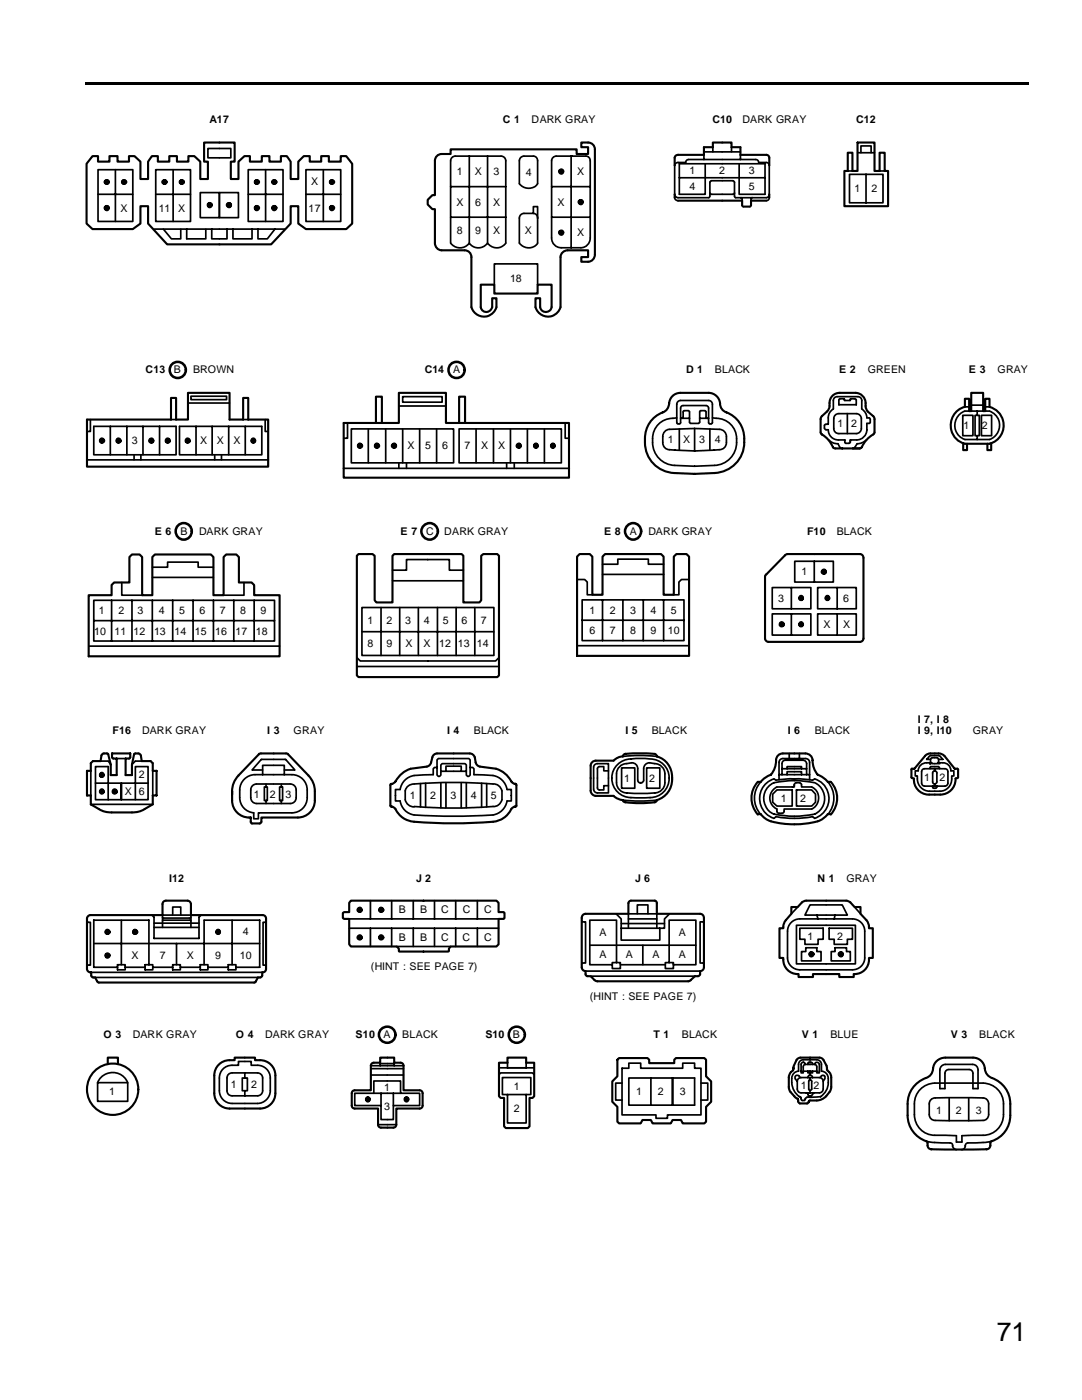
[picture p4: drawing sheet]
<svg xmlns="http://www.w3.org/2000/svg" width="216mm" height="279mm" viewBox="0 0 216 279" stroke-linecap="round" stroke-linejoin="round" font-family="sans-serif">
<path d="M17 16.5h188.3v.5h-188.3z" fill-rule="evenodd" fill="#000"/>
<g fill="none" stroke="#000" stroke-width=".34">
<path d="M19.6 33.9h6.9v10.3h-6.9zM19.6 38.8h6.9M21.2 36v.7M21.4 36v.7M23 33.9v10.3M24.6 36v.7M24.9 36v.7M31.1 33.9h6.9v10.3h-6.9zM31.1 38.8h6.9M32.7 36v.7M32.9 36v.7M34.5 33.9v10.3"/>
<path d="M36.2 36v.7M36.4 36v.7M40 38.4h3.8v5h-3.8zM41.5 29.6h4.6v1.9h-4.6zM43.8 38.4h3.8v5h-3.8zM49.5 33.9h7v10.3h-7zM49.5 38.8h7M51.1 36v.7M51.4 36v.7M53 33.9v10.3M54.6 36v.7M54.9 36v.7"/>
<path d="M61 33.9h7v10.3h-7zM61 38.8h7M64.5 33.9v10.3M66.1 36v.7M66.4 36v.7M89.9 37.3h11M90.2 31.4l.6-.2h9.2a.94 .94 0 0 1 .9 .9v16.4a2.21 2.21 0 0 1-3.6 0 2.23 2.23 0 0 1-3.7 0 2.29 2.29 0 0 1-3.7 0v-16.4zM93.6 31.2v17.3M97.3 31.2v17.3M103.9 31.4l.7-.2h1.8a.87 .87 0 0 1 .9 .9v4.6a2.22 2.22 0 0 1-3.7 0v-4.6zM110.1 37.3h7.7M110.3 31.4l.7-.2h5.9a.87 .87 0 0 1 .9 .9v15.4a1.9 1.9 0 0 1-1.9 1.9h-3.9a1.92 1.92 0 0 1-1.9-1.9v-15.4z"/>
<path d="M111.8 34v.5M112.1 34v.5M114 31.2v18.2M115.7 40v.6M134.6 39.5a.65 .65 0 0 0 .7 .5M134.8 32.6l.5-.2h1.5a.58 .58 0 0 1 .6-.6h13.4a.58 .58 0 0 1 .6 .6h1.5a.58 .58 0 0 1 .6 .6v5.8a.65 .65 0 0 1-.6 .7l-6.2-.1-.1-.3v-2.7l-.4-.3h-4.4l-.2 .3v2.7l-.2 .4h-6.1a.73 .73 0 0 1-.7-.7v-5.8zM135.6 35.5h17.1M140.5 30.9v.9M140.5 30.3h7.2M140.7 32.7v6.1h-5.1v-6.1h17.1v6.1h-5.2v-6.1M141.6 38.5l.4 .3h4.2l.4-.3M142.2 29.4v.9"/>
<path d="M146 29.4v.9M147.7 30.9v.9M147.8 39.5l.3 .1v.4M150.1 39.5l-.2 .1v.4M153.5 39.5a.58 .58 0 0 1-.6 .5M169.2 34.1h.9M171.1 30.5h3.4M171.8 30.5v-1.4h2v1.4M172.8 34.8h-3.3v5.7h3.3M172.8 34.8h3.4v5.7h-3.4M172.8 34.8v5.7M175.5 34.1h1"/>
<path d="M21.2 41.1v.7M21.4 41.1v.7M30.7 45.7h26.1M32.6 45.7l1.6 2h1.9v-2M37.3 45.7v2h3.8v-2M41.7 40.6v.6M42 40.6v.6M42.2 45.7v2h3.1v-2M45.6 40.6v.6M45.8 40.6v.6M46.5 45.7v2h3.8v-2M51.1 41.1v.7"/>
<path d="M51.4 41.1v.7M51.5 45.7v2h1.8l1.6-2M54.6 41.1v.7M54.9 41.1v.7M66.1 41.1v.7M66.4 41.1v.7M89.9 43.3h11M98.6 56.8v-4.1h8.7v4.1M106.4 42.6h-1.8a.94 .94 0 0 0-1 .9v5a2.2 2.2 0 0 0 3.7 0v-5M106.4 42.6a.87 .87 0 0 1 .9 .9M106.4 42.6v-1.4h.9v2.3M110.1 43.3h7.7"/>
<path d="M111.8 46.1v.6M112.1 46.1v.6M116 40v.6M148.1 41l.2 .2M149.9 41l-.3 .2M38.1 79.1h7.1v.7h-7.1zM80.3 79.2h7.9v1.1h-7.9zM167.5 79.6h1v.3h1.1l.1-.3h1l.2 .2v1h-3.5zM17.4 91.8h36.1M18 83.7v2.4h-.6M18.7 85.1h16.4v5.7h-16.4zM20.2 87.6v.6"/>
<path d="M20.5 87.6v.6M22 85.1v5.7M23.5 87.6v.6M23.8 87.6v.6M25.3 85.1v5.7M26.8 90.8v1M28.1 90.8v1M28.5 85.1v5.7M30.1 87.6v.6M30.3 87.6v.6M31.8 85.1v5.7M33.4 87.6v.6"/>
<path d="M33.6 87.6v.6M34.1 83.7h1M35.8 85.1h16.4v5.7h-16.4zM37.3 87.6v.6M37.5 80.4h8.3M37.6 87.6v.6M39.1 85.1v5.7M42.3 85.1v5.7M42.8 90.8v1M44.2 90.8v1M45.6 85.1v5.7M48.5 83.7h1"/>
<path d="M48.9 85.1v5.7M50.5 87.6v.6M50.6 87.6v.6M52.9 83.7v2.4h.6M68.6 93.5h44.9M69.3 84.4v3.1h-.7M70.1 85.6h20.4v6.8h-20.4zM71.7 88.6v.7M72 88.6v.7M73.5 85.6v6.8M75.1 88.6v.7M75.4 88.6v.7"/>
<path d="M77 85.6v6.8M78.5 88.6v.7M78.7 88.6v.7M79.6 81h9.4M79.6 92.4v1.1M80.3 85.6v6.8M81.1 92.4v1.1M83.7 85.6v6.8M87.1 85.6v6.8M91.6 85.6h20.4v6.8h-20.4zM95 85.6v6.8M98.5 85.6v6.8"/>
<path d="M101.1 92.4v1.1M101.9 85.6v6.8M102.6 92.4v1.1M103.5 88.6v.7M103.6 88.6v.7M105.2 85.6v6.8M106.8 88.6v.7M107 88.6v.7M108.6 85.6v6.8M110.2 88.6v.7M110.4 88.6v.7M112.8 84.4v3.1h.7"/>
<path d="M135 83.4a4.5 4.5 0 0 0-4.5 2.5 5 5 0 0 0 3.3 6.9 42.8 42.8 0 0 0 9.6 0 4.9 4.9 0 0 0 3.5-3.8 4.9 4.9 0 0 0-1.7-4.8 5.5 5.5 0 0 0-3-.8M135.3 80.1l.5-.2h5.6a.76 .76 0 0 1 .8 .8v3.6a.44 .44 0 0 1-.8 .2v-3.1l-.3-.4-4.8-.1-.3 .1-.2 .4v3.1l-.6 .1-.2-.3v-3.6zM135.6 85.6v4.2M135.8 83.5h1.8M136.1 83.5l.2-.3v-1.1l.3-.1h.7l.3 .2v2l.2 .3 1.7-.1 .2-2.4h1.1l.1 1.2 .2 .3M138.6 85.5l-5 .2a1.4 1.4 0 0 0-1.4 1.4 2.06 2.06 0 0 0 1 2.6l5.4 .3M138.6 85.5l4.9 .2a1.43 1.43 0 0 1 1.4 1.4 2.23 2.23 0 0 1-.5 2.4l-.9 .2-4.9 .3M138.6 85.5v4.5M139.6 83.5h1.8M141.6 85.6v4.2M165.4 87.8l1 .6 .8 .2 .5 .8 .4 .1M166.8 82.7l.6-.2h3.5a1.03 1.03 0 0 1 1 1.1v1.9a1.03 1.03 0 0 1-1 1h-3.5a.98 .98 0 0 1-1-1v-1.9v-.4z"/>
<path d="M169.1 82.5v4M172.9 87.8l-1.1 .6-.8 .2-.5 .8-.3 .1M173 85.8a2.06 2.06 0 0 1-2.1 2h-1.2l-.1 .6-.3 .1-.6-.1-.1-.6a2.75 2.75 0 0 1-3.1-1l-.2-1-.6-.1-.2-.3 .1-.6 .7-.1a3 3 0 0 1 .6-2.8l.4-.3v-1.7a.76 .76 0 0 1 .7-.7h4.2a.76 .76 0 0 1 .8 .7v1.7a2.22 2.22 0 0 1 1 1.8h.5l.2 .3-.1 .7-.6 .1v1.4M192.1 82.9h2v4.1h-2zM192.5 81.2h.9M193.4 82a2.75 2.75 0 0 0-2.9 3.2 2.93 2.93 0 0 0 2 2.5h4.9a3 3 0 0 0 2.1-2.8 3 3 0 0 0-2.1-2.9h-.8M193.8 82h2.4M193.8 80.9h2.4M194.6 82.9h.8v4.1h-.8zM195 82v.9M195 87v.7M195.8 82.9h2.1v4.1h-2.1z"/>
<path d="M196.6 81.2h.8M18.7 119.8h36.1v8.1h-36.1zM22.3 119.8v8.1M24.3 116.2v2.6h4.1M26.3 119.8v8.1M30.4 113.2h3v-1h6.1v1h3.1M30.4 119.8v8.1M30.4 115.2h12.2M34.5 119.8v8.1M38.5 119.8v8.1M42.6 119.8v8.1M46.7 119.8v8.1"/>
<path d="M48.7 116.2v2.6h-4.1M50.7 119.8v8.1M78.3 113.8h2.8v-2.1h8.6v2.1h2.8M78.3 115.9h14.2M115.1 115.7h1.6l.5 .5v2.5h1M116.2 119.7h20.3v8.1h-20.3zM120.2 112.6h3.1v-1h6.1v1h3M120.2 114.6h12.2M120.2 119.7v8.1M124.3 119.7v8.1M128.4 119.7v8.1M132.4 119.7v8.1"/>
<path d="M137.5 115.7h-1.5l-.5 .5v2.5h-1M154.1 117.3h7.7v4.2h-7.7zM157.9 117.3v4.2M158.6 112h7.7v4.2h-7.7zM159.8 119v.7M159.9 119v.7M162.5 112v4.2M163.2 117.3h7.7v4.2h-7.7zM164.3 113.8v.7M164.5 113.8v.6M165 119v.7M165.2 119v.7"/>
<path d="M167 117.3v4.2M17.7 128.9h38.1M18.7 123.9h36.1M71.2 131.2l.7 .7h27l.7-.7M71.2 133h28.4M72.2 121.2h26.4v9.6h-26.4zM72.2 126.1h26.4M76 121.2v9.6M79.8 121.2v9.6M83.5 121.2v9.6M87.3 121.2v9.6M91 121.2v9.6"/>
<path d="M94.7 121.2v9.6M115.1 128.9h22.4M116.2 123.8h20.3M154.1 122.5h7.7v4.2h-7.7zM155.9 124.3v.7M156.1 124.3v.7M157.9 122.5v4.2M159.8 124.3v.7M159.9 124.3v.7M163.2 122.5h7.7v4.2h-7.7zM167 122.5v4.2M18.1 153.8v5"/>
<path d="M19 153h2.6v6.6h-2.6zM19 156.3h5.2M20.1 151.9h1.5l.5 .7M20.2 154.3v.7M20.2 157.6v.6M20.4 154.3v.7M20.4 157.6v.6M21.6 159.6h2.6M22.8 157.6v.6M23 157.6v.6M23.3 151.4h1.8M24.2 156.3h2.8v-3.3h2.5v6.6h-5.3"/>
<path d="M24.2 156.3v3.3M28.3 151.9h-1.3l-.7 .7M29.5 156.3h-2.5v3.3M30.5 153.8v5M48.5 155.7a3.1 3.1 0 0 1 2.4-1.1h7.4a3 3 0 0 1 3 3 4.1 4.1 0 0 1-1.1 4l-1.2 .5-.7 .1h-6.7v1.2h-1v-1.2a3.1 3.1 0 0 1-2.8-3 4.2 4.2 0 0 1 .7-3.5zM50.5 156.7l.7-.2h6.7a1.16 1.16 0 0 1 1.2 1.1v1.6a1.16 1.16 0 0 1-1.2 1.2h-6.7a1.16 1.16 0 0 1-1.2-1.2l.1-1.9zM52.4 153.7h-2.1l1.8-2.1h4.9l1.8 2.1h-2.1M52.4 154.6v-1.9h4.3v1.9M52.7 157.1h.6v2.7h-.6zM53.1 156.5v.6M53.1 159.8v.6M55.8 157.1h.6v2.7h-.6z"/>
<path d="M56.1 156.5v.6M56.1 159.8v.6M78.9 157.6h.9a3.5 3.5 0 0 1 4.1-2.9l2.5-.1v-1.2l.3-.2h.5v-1.6l.3-.2h6.1l.2 .2v1.6h.5l.3 .2v1.2l2.5 .1a3.6 3.6 0 0 1 4.1 2.9h.8v2.3h-.8a3.6 3.6 0 0 1-4.2 2.8l-5.2 .2a75.5 75.5 0 0 1-9.8-.4 3.3 3.3 0 0 1-2.2-2.6h-.9zM83.9 156.4v4.6M84.9 156.3v4.8M87.2 153.2v1.5l.3 .2h.2l.3-.2v-2l.2-.3h4.6l.2 .3v2l.3 .2h.3l.2-.2v-1.5M88 156.2v5M88 153.9h5M89 153.9v-1h3v1M89 156.2v5M92 156.2v5M93 156.2v5"/>
<path d="M96.1 156.3v4.8M97.1 156.4v4.6M118.7 152.6l.5-.2h2.2v5.8h-2.2a.76 .76 0 0 1-.8-.7v-4.4zM121.4 153.8h-.9v-.8h-.9l-.3 .2v4.2l.3 .2h.9v-.8h.9M123.2 152.6a5.3 5.3 0 0 1 4-1.2h1.9a4 4 0 0 1 4.4 3.8 3.9 3.9 0 0 1-4.4 4h-2.5a3.9 3.9 0 0 1-4.1-2.1 3.9 3.9 0 0 1 .7-4.5zM123.6 153a3.4 3.4 0 0 1 2.9-.7 1.15 1.15 0 0 1 .8 1.1v2.5a.61 .61 0 0 0 .7 .3 .61 .61 0 0 0 .4-.5v-2.3a1.16 1.16 0 0 1 1.2-1.2 3.1 3.1 0 0 1 2.8 1.2 4.4 4.4 0 0 1-.3 4.2 5.4 5.4 0 0 1-3.6 .8l-2.7-.1a2.29 2.29 0 0 1-2.8-2.1 3.4 3.4 0 0 1 .6-3.2zM124 153.2h2.7v4.1h-2.7zM124.3 151a30.2 30.2 0 0 1 6.8 0M124.3 159.7a30.2 30.2 0 0 0 6.8 0M129 153.2h2.7v4.1h-2.7zM151.8 156a4.8 4.8 0 0 0 0 6.6M152.6 156.6l1.1-.9 .7-.3 .5 .3 2.4-.3h1.8l3 .3 .5-.3a4.1 4.1 0 0 1 2.8 4 4.1 4.1 0 0 1-2.8 3.9l-.5-.3a19.7 19.7 0 0 1-7.2 0l-.5 .3a4.2 4.2 0 0 1-1.8-6.7z"/>
<path d="M153.3 157a3.5 3.5 0 0 1 2.9-1.1 19.2 19.2 0 0 1 6.4 .3 3.4 3.4 0 0 1 1.8 4 3.4 3.4 0 0 1-3.6 2.5 16.4 16.4 0 0 1-6.8-.4 3.5 3.5 0 0 1-.7-5.3zM154.2 157.7l.8-.6h3.5v-.7a1.01 1.01 0 0 1 1.4 0v.7h2.1a2.44 2.44 0 0 1 1.4 2.2 2.44 2.44 0 0 1-1.4 2.2h-5.5l-.1 .6a1.03 1.03 0 0 1-1.3 0l-.1-.6a2.4 2.4 0 0 1-.8-3.8zM154.2 158.5l.8-.9h3.1v3.3h-3.1l-.8-.8zM155.4 155.6v-3.5a.76 .76 0 0 1 .8-.7h4.5a.78 .78 0 0 1 .8 .7v3.5M155.4 154.6h6.1M156 154.6v-2.2a.65 .65 0 0 1 .6-.7h3.7a.73 .73 0 0 1 .7 .7v2.2M156 153.4h5M157.1 154.6v-.6h2.8v.6M157.1 153.4v-.4h2.8v.4M157.5 150.4v1M158.5 156.6v.1M158.9 157.6h3.1l.7 .9v1.6l-.7 .8h-3.1z"/>
<path d="M159.5 150.4v1M165.2 156a5 5 0 0 1 0 6.6M184.1 153.6l.4-.2h4.1a.58 .58 0 0 1 .5 .6v2.3a.64 .64 0 0 1-.5 .6h-4.1a.64 .64 0 0 1-.6-.6v-2.3zM185.6 153.4l.2-.4h1.4l.2 .1 .1 .3M185.7 151.6v.8a1.7 1.7 0 0 0-2.5 1.4h-.6v1.1h.4a2.55 2.55 0 0 0 2.5 3 4.2 4.2 0 0 0 3.5-.5 2.71 2.71 0 0 0 .9-2.5h.4v-1.1h-.6a1.69 1.69 0 0 0-2.2-1.6v.2h-.2v-.8M185.7 151.6v-.2a1.46 1.46 0 0 1 1.4-.1l.2 .3M185.7 151.6h-.8l.5-.6 .4-.2h1.6l.7 .8h-.8M185.7 152.2h.2v.2h1.2v-.2h.2M186.1 156.9l.2 .4 .5-.1 .1-.3M186.5 153.8l-.2 .1-.2 .4v1.7l.1 .3 .3 .2M186.5 153.8l.4 .2v.3v1.7v.3l-.4 .2M186.5 153.4v.4"/>
<path d="M186.5 156.5v.4M18.1 160.5h12.4M73.9 179.7v3.7M78.1 179.7v3.7M82.5 179.7v3.7M82.6 161l7.9 .3 7.9-.3a1.69 1.69 0 0 0 1.8-1.4v-1.8a1.75 1.75 0 0 0-1.8-1.3l-6.6-.3-6.5 .1a10.4 10.4 0 0 0-3.6 .4l-.7 .7-.1 .4v1.8a1.81 1.81 0 0 0 1.7 1.4M86.7 179.7v3.7M90.9 179.7v3.7M95.2 179.7v3.7M17.4 183.9l.2 .2h.4v8.5h-.4l-.2 .2M18.2 194.1h34.1M18.7 188.3h33.1"/>
<path d="M19 195.1h32.5M21.3 185.7v.7M21.3 190.3v.7M21.6 185.7v.6M21.6 190.3v.7M23.5 192.5h1.5v1h-1.5zM24.2 183.6v8.9M25 193h4M26.8 185.7v.7M27.1 185.7v.6M29 192.5h1.5v1h-1.5zM29.7 192.5v-8.9h-11v9.4h4.8"/>
<path d="M30.3 182.6l.4 .4v4.3h9v-4.3l.4-.4M30.5 193h4M30.7 184.2h9M30.7 185.1h9M32.4 183l.2 .2h5.2l.3-.2M32.4 183.8l.2-.2h5.2l.3 .2M32.4 185.1v-2.5h5.7v2.5M34.5 192.5h1.5v1h-1.5zM34.5 182.6v-1.6h1.6v1.6M35.2 188.3v4.2M36 193h4M40 192.5h1.5v1h-1.5z"/>
<path d="M40.7 192.5v-8.9h11.1v9.4h-4.7M41.5 193h4.1M43.4 185.7v.7M43.6 185.7v.6M45.6 192.5h1.5v1h-1.5zM46.3 183.6v8.9M53.1 183.9l-.2 .2h-.4v8.5h.4l.2 .2M69.7 183.4h29.8M69.7 185.3h29.8M71.7 181.3v.6M71.7 186.8v.6M71.9 181.3v.6"/>
<path d="M71.9 186.8v.6M73.9 185.3v3.6M75.9 181.3v.6M75.9 186.8v.6M76.2 181.3v.6M76.2 186.8v.6M78.1 185.3v3.6M79.2 188.9h10.7M82.5 185.3v3.6M86.7 185.3v3.6M90.9 185.3v3.6M95.2 185.3v3.6"/>
<path d="M116.1 183.7l.1 .3h.6v8.2h-.6l-.1 .2M116.8 193.8h22.9M117.7 188.6h21.2M117.9 194.8h20.8M122.2 192.1h1.6v1.2h-1.6zM122.9 182.4l1.1 1v4.2h7.7v-2.3h.9v-1.9l1-1M123 192.1v-8.5h-5.3v8.9h4.5M123.8 192.5h9M124 185.3h7.7M124 184.3h8.6M125.4 183.4h5.7M125.4 185.3v-2.9h5.7v2.9"/>
<path d="M127.2 182.4v-1.8h2.1v1.8M128.3 188.6v3.9M132.8 192.1h1.6v1.2h-1.6zM133.5 192.1v-8.5h5.4v8.9h-4.5M140.5 183.7l-.2 .3h-.6v8.2h.6l.2 .2M158.1 183.9l.9-.4 .6-.1h10.5a2.46 2.46 0 0 1 2.5 2.4v5.4a2.43 2.43 0 0 1-2.5 2.3h-10.5a2.45 2.45 0 0 1-2.5-2.3v-5.4a2.45 2.45 0 0 1 1-1.9zM158.9 184.7h11.8v7.7h-11.8zM159.2 181l-1.3 1.4M159.6 185.3h4.7v2.2h-1.1v1h-2.6v-1h-1zM159.9 189.9h.9v-.8h2.2v.8h.8v1.9h-3.9zM161.6 180.6h6.5l1 2h-8.5zM161.8 190.1v.7"/>
<path d="M162 190.1v.7M163 182.6l.2 .8M165.4 185.3h4.7v2.2h-1v1h-2.6v-1h-1.1zM165.9 189.9h.7v-.8h2.3v.8h.8v1.9h-3.8zM166.6 182.6l-.1 .8M167.6 190.1v.7M167.9 190.1v.7M170.5 181l1.2 1.4M19.5 216.1h6v3.7h-6zM19.5 216.1a3.2 3.2 0 0 1 3-2 3.2 3.2 0 0 1 3 2M44.7 213.1a3.7 3.7 0 0 1 2.9-.5v-.8h2.5v.8a3.4 3.4 0 0 1 3.3 .9l.3 .5a8.5 8.5 0 0 1 .2 4.2 2.62 2.62 0 0 1-2.5 2h-5.1a2.55 2.55 0 0 1-2.5-2.5v-2.6a2.52 2.52 0 0 1 .9-2zM45.5 214.5l.5-.3 .3-.1h5.1a1.03 1.03 0 0 1 1 1v2.6a1.03 1.03 0 0 1-1 1h-5.1a.98 .98 0 0 1-1-1v-2.6z"/>
<path d="M48.9 215.1h-.6v2.6h.6M48.9 215.1h.5v2.6h-.5M48.9 214.1v1M48.9 217.7v1M70.8 218.2h3.8v-2.5h5.3v2.5h3.8v2.4h-5.2v2.8h-2.5v-2.8h-5.2zM73.3 219v.7M73.5 219v.7M74 212.7h6.5M74 213.3h6.5M74 214.5h6.5M74.6 218.2h5.3M75.9 212.1v.6"/>
<path d="M75.9 212.3h2.8M76 218.2v2.4M78.5 218.2v2.4M78.7 212.1v.6M81 219v.7M81.2 219v.7M99.6 214.5l.3-.4h6.4l.3 .4M99.6 213.1h7M100.2 215.1h5.7v3.3h-5.7zM101.3 218.4v5.7h3.7v-5.7M101.3 212.1v1M105 212.1v1"/>
<path d="M124.1 213.2h1.4v-1h2.3v1h8.4v-1h2.4v1h1.3v9.3h-6.7v.7h-2.3v-.7h-6.8zM124.1 216.2h-1.2v3.3h1.2M129.9 215.1h-4.4v5.5h4.4M129.9 215.1h4.3v5.5h-4.3M129.9 215.1v5.5M134.2 215.1h4.4v5.5h-4.4zM139.9 216.2h1.3v3.3h-1.3M159.1 215.8a.76 .76 0 0 1 .8-.7h3.6a.76 .76 0 0 1 .8 .7M159.7 215.1l-.3-.4a.48 .48 0 0 0-.6 0 .48 .48 0 0 0-.1 .7l.4 .4M160.7 212.4a.42 .42 0 0 0-.4-.4 .42 .42 0 0 0-.4 .4v1.7h.4v-.3M160.7 212.4l-.4 .3v1.1h2.7l-.1-1.1-.3-.3M160.7 212.4h1.9"/>
<path d="M160.9 218.1l.3 .1v.3a.58 .58 0 0 0 .7 .2 .58 .58 0 0 0 .3-.6h.2M161 218.9l1.1 .1a2.69 2.69 0 0 0 3.2-2.9 1.87 1.87 0 0 0-1-2.2l-.4-.1v-1.4a.94 .94 0 0 0-.9-.9h-2.7a.94 .94 0 0 0-1 .9v1.4a1.4 1.4 0 0 0-1.3 1.4 3.9 3.9 0 0 0 1.9 3.9l.1 .5h.4l.3-.5 .3-.1M161.2 212.4l.1-.4h.5a.31 .31 0 0 1 .3 .4M161.2 215.1a.44 .44 0 0 1 .2-.5 .44 .44 0 0 1 .5 0l.2 .5M161.2 213.8v.3h.9v-.3M161.5 215.5a.33 .33 0 0 1 .5 .3v1.5l-.2 .3h-.3l-.1-.3zM161.6 215.1v.4M161.6 217.6v.5M162.6 212.4a.47 .47 0 0 1 .4-.4 .47 .47 0 0 1 .5 .4v1.7h-.5v-.3M163.7 215.1l.2-.4a.45 .45 0 0 1 .6 .1 .45 .45 0 0 1 0 .6l-.2 .4v1.5a.76 .76 0 0 1-.8 .8h-3.6a.76 .76 0 0 1-.8-.8v-1.5M183.6 217.4a4.6 4.6 0 0 1 3.9-1.2h6.7a7 7 0 0 1 4.3 .7 4.1 4.1 0 0 1 1.7 3.4 6.2 6.2 0 0 1-.9 4.8 4.6 4.6 0 0 1-4.4 1.5l-3 .1v1.2h-1.1v-1.2l-3-.1a4.5 4.5 0 0 1-5.1-2.7 8.4 8.4 0 0 1 .4-5.9zM185.6 219.6a1.87 1.87 0 0 1 2-.5h7.6a1.74 1.74 0 0 1 1.9 .5l.2 .7v2.1a1.15 1.15 0 0 1-1.1 1.2h-7.7a4.8 4.8 0 0 1-2.6-.2l-.4-.6-.1-.4v-2.1z"/>
<path d="M188 212.6l.6-.2h5.5a1.07 1.07 0 0 1 1.1 1.1v3.8h-1.1v-3.1a.76 .76 0 0 0-.7-.8h-4.1a.76 .76 0 0 0-.7 .8v3.1h-1.1v-3.8l.1-.3zM189.4 219.1v4.6M193.3 219.1v4.6M75.4 224.5h3.7M184.8 227.8l1.3 .2 3.5 .1a.62 .62 0 0 1 .5 .8l.7 .5M197.9 227.8l-1.3 .2-2.4 .1a1.46 1.46 0 0 0-1.5 .3l-.1 .3a.76 .76 0 0 1-.7 .7"/>
<circle cx="21.3" cy="36.3" r=".44"/>
<circle cx="21.3" cy="36.3" r=".35"/>
<circle cx="24.7" cy="36.3" r=".33"/>
<circle cx="24.8" cy="36.3" r=".46"/>
<circle cx="32.8" cy="36.3" r=".44"/>
<circle cx="32.8" cy="36.3" r=".35"/>
<circle cx="36.3" cy="36.3" r=".36"/>
<circle cx="36.3" cy="36.3" r=".45"/>
<circle cx="51.2" cy="36.3" r=".33"/>
<circle cx="51.3" cy="36.3" r=".46"/>
<circle cx="54.7" cy="36.3" r=".33"/>
<circle cx="54.7" cy="36.3" r=".46"/>
<circle cx="66.2" cy="36.3" r=".33"/>
<circle cx="66.3" cy="36.3" r=".46"/>
<circle cx="112" cy="34.2" r=".45"/>
<circle cx="112" cy="34.2" r=".35"/>
<circle cx="21.3" cy="41.5" r=".45"/>
<circle cx="21.3" cy="41.5" r=".35"/>
<circle cx="41.8" cy="40.9" r=".34"/>
<circle cx="41.9" cy="40.9" r=".48"/>
<circle cx="45.7" cy="40.9" r=".45"/>
<circle cx="45.7" cy="40.9" r=".35"/>
<circle cx="51.2" cy="41.5" r=".33"/>
<circle cx="51.3" cy="41.5" r=".48"/>
<circle cx="54.7" cy="41.5" r=".33"/>
<circle cx="54.7" cy="41.5" r=".48"/>
<circle cx="66.2" cy="41.5" r=".33"/>
<circle cx="66.2" cy="41.5" r=".48"/>
<circle cx="112" cy="46.4" r=".45"/>
<circle cx="112" cy="46.4" r=".35"/>
<circle cx="115.9" cy="40.3" r=".45"/>
<circle cx="115.9" cy="40.3" r=".35"/>
<circle cx="20.3" cy="88" r=".34"/>
<circle cx="20.4" cy="87.9" r=".48"/>
<circle cx="23.6" cy="88" r=".34"/>
<circle cx="23.7" cy="87.9" r=".48"/>
<circle cx="30.2" cy="87.9" r=".45"/>
<circle cx="30.2" cy="88" r=".35"/>
<circle cx="33.4" cy="88" r=".34"/>
<circle cx="33.5" cy="87.9" r=".48"/>
<circle cx="37.4" cy="88" r=".34"/>
<circle cx="37.5" cy="87.9" r=".48"/>
<circle cx="50.5" cy="87.9" r=".45"/>
<circle cx="50.5" cy="88" r=".34"/>
<circle cx="71.8" cy="89" r=".34"/>
<circle cx="71.8" cy="89" r=".48"/>
<circle cx="75.2" cy="89" r=".34"/>
<circle cx="75.2" cy="89" r=".48"/>
<circle cx="78.6" cy="89" r=".45"/>
<circle cx="78.6" cy="89" r=".35"/>
<circle cx="103.5" cy="89" r=".45"/>
<circle cx="103.5" cy="89" r=".34"/>
<circle cx="106.9" cy="89" r=".45"/>
<circle cx="106.9" cy="89" r=".34"/>
<circle cx="110.3" cy="89" r=".45"/>
<circle cx="110.3" cy="89" r=".34"/>
<circle cx="159.8" cy="119.3" r=".45"/>
<circle cx="159.9" cy="119.4" r=".34"/>
<circle cx="164.4" cy="114.1" r=".45"/>
<circle cx="164.4" cy="114.1" r=".35"/>
<circle cx="165.1" cy="119.3" r=".45"/>
<circle cx="165.1" cy="119.4" r=".34"/>
<circle cx="156" cy="124.6" r=".34"/>
<circle cx="156" cy="124.6" r=".48"/>
<circle cx="159.8" cy="124.6" r=".45"/>
<circle cx="159.9" cy="124.6" r=".34"/>
<circle cx="20.3" cy="158" r=".45"/>
<circle cx="20.3" cy="154.7" r=".45"/>
<circle cx="20.3" cy="158" r=".34"/>
<circle cx="20.3" cy="154.7" r=".33"/>
<circle cx="22.9" cy="158" r=".34"/>
<circle cx="22.9" cy="158" r=".48"/>
<circle cx="21.4" cy="190.7" r=".34"/>
<circle cx="21.4" cy="186" r=".34"/>
<circle cx="21.5" cy="186" r=".48"/>
<circle cx="21.5" cy="190.7" r=".48"/>
<circle cx="26.9" cy="186" r=".34"/>
<circle cx="27" cy="186" r=".48"/>
<circle cx="43.5" cy="186" r=".45"/>
<circle cx="43.5" cy="186" r=".34"/>
<circle cx="71.8" cy="187.1" r=".45"/>
<circle cx="71.8" cy="181.6" r=".45"/>
<circle cx="71.8" cy="187.1" r=".34"/>
<circle cx="71.8" cy="181.6" r=".33"/>
<circle cx="76" cy="187.1" r=".34"/>
<circle cx="76" cy="181.6" r=".33"/>
<circle cx="76.1" cy="187.1" r=".48"/>
<circle cx="76.1" cy="181.6" r=".48"/>
<circle cx="161.9" cy="190.4" r=".33"/>
<circle cx="161.9" cy="190.4" r=".48"/>
<circle cx="167.8" cy="190.4" r=".45"/>
<circle cx="167.8" cy="190.4" r=".35"/>
<circle cx="73.4" cy="219.4" r=".45"/>
<circle cx="73.4" cy="219.4" r=".34"/>
<circle cx="81.1" cy="219.4" r=".45"/>
<circle cx="81.1" cy="219.4" r=".34"/>
</g>
<g fill="none" stroke="#000" stroke-width=".42">
<path d="M18.5 31.2h1.1v1.1h2.2v-1.1h1.7v1.1h2.2v-1.1h1.1l1.2 1.1v3.4h1.5v-3.4l.8-1.1h1.2v1.1h2.3v-1.1h1.5v1.1h2.3v-1.1h1.2l1.2 1.1v3.4h1.5v-3.4h-.8v-3.9h6.1v3.9h-.7v3.4h1.5v-3.4l1.2-1.1h1.1v1.1h2.3v-1.1h1.6v1.1h2.2v-1.1h1.2l.8 1.1v3.4h1.5v-3.4l1.1-1.1h1.2v1.1h2.3v-1.1h1.5v1.1h2.4v-1.1h1.1l1.2 1.5v11.9l-1.2 1.1h-8.1l-1.5-1.1v-3.5h-1.5v3.5l-3.9 4.2h-20.7l-3.9-4.2v-3.5h-1.5v3.5l-1.5 1.1h-8l-1.2-1.1v-11.9zM87.3 31l.8-.3h1.8v-.9h25.2v.9h2.2v-1.3h-1.3v-1h1.3a1.34 1.34 0 0 1 1.4 1.4v21a1.42 1.42 0 0 1-1.4 1.4h-1.3v-.9h1.3v-1.3h-4a1.42 1.42 0 0 0-1.5 1.3v10a2.59 2.59 0 0 1-2.5 1.9 2.59 2.59 0 0 1-2.5-1.9v-1.8h1v1.8a1.16 1.16 0 0 0 1.1 1 1.16 1.16 0 0 0 1.2-1v-4.5h-2.8v1.8h-8.7v-1.8h-2.7v4.5a1.16 1.16 0 0 0 1.2 1 1.16 1.16 0 0 0 1.1-1v-1.8h.9v1.8a2.59 2.59 0 0 1-2.5 1.9 2.59 2.59 0 0 1-2.5-1.9v-10a1.34 1.34 0 0 0-1.4-1.3h-4.6a1.4 1.4 0 0 1-1.3-1.5v-6.8h-.5l-1-.9v-.9l1-1h.5v-6.8l.1-.4zM134.6 33v-1.5a.65 .65 0 0 1 .7-.6h5.2v-1.5h1.7v-1h3.8v1h1.7v1.5h5.2a.58 .58 0 0 1 .6 .6v1.5M134.6 38.8v.7M153.5 38.8v.7M171.1 28.4h3.4v5.7h1v-3.6h1v3.6h.7v7h-8.7v-7h.7v-3.6h.9v3.6h1zM135.3 40h12.8v1M148.3 41.2h1.3M152.9 40h-3v1M134.2 79l1-.5 .6-.1h5.6a2.4 2.4 0 0 1 2.3 2.6 1.82 1.82 0 0 0 1.2 1.3 5.7 5.7 0 0 1 3.6 6 6.1 6.1 0 0 1-5.9 6.1l-4 .2-4.1-.2a6.3 6.3 0 0 1-5.8-7.6 5.6 5.6 0 0 1 4-4.7 2.53 2.53 0 0 0 .9-2.2zM166.1 79l.9-.5 .6-.1h3.1a2.32 2.32 0 0 1 2.1 2.9 2.7 2.7 0 0 0 1.4 1.8l.3 .6v2.7a7.6 7.6 0 0 0-2.7 3l-.3 .1h-4.8l-.4-.1a7 7 0 0 0-2.5-3l-.1-2.7 .3-.6a3.2 3.2 0 0 0 1.5-1.8v-.3a2.41 2.41 0 0 1 .6-2zM192.5 79.6h.9v2.4h.4v-3.6h2.4v3.6h.4v-2.4h.8v1.6a3.8 3.8 0 0 1 2.9 3.7 3.8 3.8 0 0 1-2.9 3.7h-4.9a3.8 3.8 0 0 1-2.8-3.7 3.8 3.8 0 0 1 2.8-3.7z"/>
<path d="M17.4 83.7h16.7v-4.3h1v4.3h2.4v-5.3h8.3v5.3h2.7v-4.3h1v4.3h4v9.4h-36.1zM68.6 84.4h11v-6h9.4v6h24.5v10.9h-44.9zM75 84.4v-5.2h1.2v5.2M91.6 84.4v-5.2h1.2v5.2M192.2 88.4v1.4h.8v-1.2M197.8 88.4v1.4h-.8v-1.2M17.7 118.8h4.6v-2l.5-.6h3v-5l.5-.5h1.6l.5 .5v7.6h2v-7.6l.5-.5h11.2l.5 .5v7.6h2v-7.6l.5-.5h2.1l.5 .5v5h2.5l.5 .6v2h5.1v12.2h-38.1zM71.2 110.9l.3-.3h2.8l.5 .3v8.9l.3 .4h3.2v-9.3l.4-.3h13.4l.4 .3v9.3h3.2l.3-.4v-8.9l.4-.3h2.8l.4 .3v23.9l-.4 .3h-27.7l-.3-.3zM115.1 111.1l.6-.5h2l.5 .5v7.6h2v-7.6l.5-.5h11.2l.5 .5v7.6h2.1v-7.6l.5-.5h2l.5 .5v19.8h-22.4zM156.6 110.8l.5-.2h14.5a.75 .75 0 0 1 .7 .7v16.1a.73 .73 0 0 1-.7 .7h-18.3a.73 .73 0 0 1-.6-.7v-12.5zM18.5 151.9h1.6l.2-1.3a1 1 0 0 1 1.3-.1l.5 2.1v2.1h1.2v-3.3l-.9-.1v-.9h3.6l-.1 .9-.8 .1v3.3h1.2v-2.1l.5-2.2a1.12 1.12 0 0 1 1.2 .2l.3 1.3h1.8l.4 .4v1.5h.7v5h-.7v1.7a7.3 7.3 0 0 1-3.6 1.6l-5.7-.1a8.1 8.1 0 0 1-3.1-1.5v-1.7h-.7v-5h.7v-1.5zM51.8 150.4h5.6l4.5 4.8a6.8 6.8 0 0 1 .7 5.9 3.4 3.4 0 0 1-3.2 2.1h-7.2v.8l-.4 .3h-1.6l-.2-1.1a3.4 3.4 0 0 1-3.7-3.4 5.9 5.9 0 0 1 .9-4.6z"/>
<path d="M77.9 156.5h.2a1.62 1.62 0 0 0 1.1-1.1l1.2-1.2 1-.6 .6-.2 3.2-.4a1.09 1.09 0 0 0 .8-.9l.3-1a.99 .99 0 0 1 .9-.7h6.5a1.09 1.09 0 0 1 1 .7l.2 1a1.09 1.09 0 0 0 .9 .9l3.2 .4a5.6 5.6 0 0 1 3.2 2.8l.8 .3v4.4l-.2 .1a1.59 1.59 0 0 0-1.1 1.1 4.9 4.9 0 0 1-4.7 2l-5.2 .2a80.5 80.5 0 0 1-9.9-.4 4.8 4.8 0 0 1-3.2-2.7l-.6-.2-.2-.2zM118.2 152.1l.7-.3h3.5l1.1-.7 .8-.1 .1-.3 .4-.2 2.9-.2 2.9 .2 .4 .2 .1 .3a4.7 4.7 0 0 1 1.2 8.1l-1.2 .6-.3 .4a20.3 20.3 0 0 1-6.2 0l-.3-.4-1.2-.4-.7-.5h-3.5a1.09 1.09 0 0 1-1-1v-5zM182.3 155.4l-.4-.2v-1.7l.6-.1 2.3-2.7 .9-.3 2.2 .1 .6 .4 2 2.5 .6 .1 .1 1.6-.5 .3a3 3 0 0 1-3.1 3.2h-2.2a2.97 2.97 0 0 1-3-3.2M70 179.7h29.1l.4 .5v1.8h1l.2 .2v1l-.2 .2h-1v5.1l-.4 .4h-9.2l-.3 .4v.5l-.2 .1h-9.7l-.1-.6-.4-.4h-9.2l-.3-.4v-5.1h-1l-.3-.2v-1l.3-.2h1v-1.8zM151.2 162.6a4.8 4.8 0 0 1 0-6.6h.6l1.1-.9a2.96 2.96 0 0 0 1.9-2.8 1.5 1.5 0 0 1 1.4-1.9h4.5a1.53 1.53 0 0 1 1.5 1.9l.2 1a2.65 2.65 0 0 0 1.7 1.8l1.1 .9h.6a4.8 4.8 0 0 1 0 6.6M151.2 162.5h.6a5.1 5.1 0 0 0 4 1.8 17.6 17.6 0 0 0 7.8-.6l.9-.5 .7-.7h.6M17.6 182.8l.4-.2h14.4v-2.2a.67 .67 0 0 1 .7-.7h4.3a.73 .73 0 0 1 .7 .7v2.2h14.3a.67 .67 0 0 1 .7 .7v10.1a.68 .68 0 0 1-.8 .7v.8l-.4 .2h-.4l-.5 .9-.3 .1h-31l-.2-.1-.5-.9-.6-.1-.1-.1-.1-.8a.74 .74 0 0 1-.8-.7v-10.1zM116.3 182.6l.5-.2h8.6v-2.1l.1-.3 .4-.3 5 .1 .2 .5v2.1h8.6a.78 .78 0 0 1 .8 .8v9.8a.76 .76 0 0 1-.8 .8v.6l-.2 .4h-.8l-1 .9-.4 .1h-18.1l-.4-.1-.9-.9h-.9l-.2-.4v-.6a.76 .76 0 0 1-.7-.8v-9.8zM157.9 181h1.3a2.24 2.24 0 0 1 1.7-1.3h7.9a2.24 2.24 0 0 1 1.7 1.3h1.2v1.4a4 4 0 0 1 1.7 2.2v.7h.8v5.9h-.8a2.9 2.9 0 0 1-3.1 3.2v.6h-2.8v-.6h-5.3v.6h-2.9v-.6a2.89 2.89 0 0 1-3-3.2h-.8v-5.9h.8v-.7a4.2 4.2 0 0 1 1.6-2.2zM21.5 212.3v-1.2h2v1.2M43.9 212.2a3.8 3.8 0 0 1 2.9-.6v-.5h4.1v.5a3.3 3.3 0 0 1 4 2.3v4.3a3 3 0 0 1-3 3h-6.1a3 3 0 0 1-3-3v-3.6a3 3 0 0 1 1.1-2.4zM74.2 212.3l.4-.2h1.3v-1h2.8v1h1.2a.58 .58 0 0 1 .6 .6v4.9h3.2a.58 .58 0 0 1 .6 .6v2.4a.58 .58 0 0 1-.6 .6h-4.6v3.3a.58 .58 0 0 1-.6 .5h-2.5a.58 .58 0 0 1-.6-.5v-3.3h-4.6a.58 .58 0 0 1-.6-.6v-2.4a.58 .58 0 0 1 .6-.6h3.2v-4.9z"/>
<path d="M99.6 212.1h1.7v-1h3.7v1h1.6v6.7l-.3 .3h-.6v5.7l-.4 .3h-4.4l-.3-.3v-5.7h-.7l-.3-.3zM123.5 211.2h5.7l.3 .3v.7h5v-.7l.4-.3h5.6l.4 .3v3.3l1 1v4.1l-1 1v3l-.4 .3h-4.3l-.3-.7h-1.7l-.3 .7h-3.7l-.3-.7h-1.7l-.4 .7h-4.3l-.3-.3v-3l-1-1v-4.1l1-1v-3.3zM159.1 211.4l.7-.3h3.9l.5 .3 .7 1.3a1.71 1.71 0 0 0 .7 1.5l.2 .6v2.4a3.4 3.4 0 0 1-2.8 2.4l-1.5 .1-.2 .3-.3 .2h-1.4l-.3-.2-.1-.7a3.2 3.2 0 0 1-1.5-1.4l-.3-.7v-2.4l.4-.8 .4-.4 .2-.9zM187 211.7l1-.6h.6h5.5a2.52 2.52 0 0 1 2.5 2.7 2.64 2.64 0 0 0 2.1 1.7 5.4 5.4 0 0 1 2.9 4.8 8.2 8.2 0 0 1-.8 5.2 6.6 6.6 0 0 1-3.2 2.4v.2a.94 .94 0 0 1-.8 1.3h-11a1.04 1.04 0 0 1-.7-1.5 6.4 6.4 0 0 1-3.8-3.8 11.7 11.7 0 0 1 .3-6 5.9 5.9 0 0 1 3.6-3.2 2.52 2.52 0 0 0 1.1-2.2z"/>
<circle cx="22.5" cy="217.4" r="5.1"/>
</g>
<g fill="none" stroke="#000" stroke-width=".51">
<circle cx="35.5" cy="73.8" r="1.62"/>
<circle cx="91.1" cy="73.8" r="1.62"/>
<circle cx="36.6" cy="106" r="1.63"/>
<circle cx="85.7" cy="106" r="1.64"/>
<circle cx="126.3" cy="106" r="1.63"/>
<circle cx="77.3" cy="206.5" r="1.63"/>
<circle cx="103.1" cy="206.5" r="1.62"/>
</g>
<text font-size="5.3" x="198.9" y="267.5">71</text>
<g font-size="2.1">
<text x="41.8" y="24.6">A17</text>
<text x="100.3" y="24.6">C 1</text>
<text x="106.1" y="24.6">DARK GRAY</text>
<text x="142.2" y="24.6">C10</text>
<text x="148.2" y="24.6">DARK GRAY</text>
<text x="170.9" y="24.6">C12</text>
<text x="91.2" y="35">1</text>
<text x="94.7" y="35">X</text>
<text x="98.5" y="35">3</text>
<text x="104.9" y="35.1">4</text>
<text x="115.1" y="35">X</text>
<text x="137.6" y="34.8">1</text>
<text x="143.5" y="34.8">2</text>
<text x="149.4" y="34.8">3</text>
<text x="62.1" y="37">X</text>
<text x="91.1" y="41.1">X</text>
<text x="94.8" y="41.1">6</text>
<text x="98.4" y="41.1">X</text>
<text x="111.3" y="41.1">X</text>
<text x="137.6" y="37.8">4</text>
<text x="149.4" y="37.8">5</text>
<text x="170.5" y="38.4">1</text>
<text x="173.9" y="38.4">2</text>
<text x="24" y="42.2">X</text>
<text x="31.7" y="42.2">11</text>
<text x="35.6" y="42.2">X</text>
<text x="61.6" y="42.2">17</text>
<text x="91.2" y="46.7">8</text>
<text x="94.8" y="46.7">9</text>
<text x="98.4" y="46.7">X</text>
<text x="104.7" y="46.7">X</text>
<text x="115.1" y="47.2">X</text>
<text x="101.8" y="56.3">18</text>
<text x="29" y="74.5">C13</text>
<text x="34.7" y="74.5">B</text>
<text x="38.5" y="74.5">BROWN</text>
<text x="84.8" y="74.5">C14</text>
<text x="90.4" y="74.5">A</text>
<text x="136.9" y="74.5">D 1</text>
<text x="142.7" y="74.5">BLACK</text>
<text x="167.5" y="74.5">E 2</text>
<text x="173.1" y="74.5">GREEN</text>
<text x="193.3" y="74.5">E 3</text>
<text x="199.1" y="74.5">GRAY</text>
<text x="26.3" y="88.6">3</text>
<text x="40" y="88.6">X</text>
<text x="43.3" y="88.6">X</text>
<text x="46.6" y="88.6">X</text>
<text x="81.3" y="89.7">X</text>
<text x="84.8" y="89.7">5</text>
<text x="88.2" y="89.7">6</text>
<text x="92.7" y="89.7">7</text>
<text x="96" y="89.7">X</text>
<text x="99.4" y="89.7">X</text>
<text x="133.3" y="88.4">1</text>
<text x="136.3" y="88.4">X</text>
<text x="139.5" y="88.4">3</text>
<text x="142.7" y="88.4">4</text>
<text x="167.1" y="85.3">1</text>
<text x="169.8" y="85.3">2</text>
<text x="192.3" y="85.6">1</text>
<text x="195.9" y="85.6">2</text>
<text x="30.9" y="106.8">E 6</text>
<text x="36" y="106.8">B</text>
<text x="39.7" y="106.8">DARK GRAY</text>
<text x="79.9" y="106.8">E 7</text>
<text x="85" y="106.8">C</text>
<text x="88.6" y="106.8">DARK GRAY</text>
<text x="120.6" y="106.8">E 8</text>
<text x="125.6" y="106.8">A</text>
<text x="129.4" y="106.8">DARK GRAY</text>
<text x="161" y="106.8">F10</text>
<text x="167" y="106.8">BLACK</text>
<text x="159.9" y="114.8">1</text>
<text x="19.7" y="122.6">1</text>
<text x="23.6" y="122.6">2</text>
<text x="27.4" y="122.6">3</text>
<text x="31.7" y="122.6">4</text>
<text x="35.7" y="122.6">5</text>
<text x="39.8" y="122.6">6</text>
<text x="43.9" y="122.6">7</text>
<text x="47.9" y="122.6">8</text>
<text x="52" y="122.6">9</text>
<text x="73.3" y="124.5">1</text>
<text x="77.1" y="124.5">2</text>
<text x="80.9" y="124.5">3</text>
<text x="84.6" y="124.5">4</text>
<text x="88.4" y="124.5">5</text>
<text x="92.1" y="124.5">6</text>
<text x="95.9" y="124.5">7</text>
<text x="117.6" y="122.5">1</text>
<text x="121.7" y="122.5">2</text>
<text x="125.7" y="122.5">3</text>
<text x="129.8" y="122.5">4</text>
<text x="133.9" y="122.5">5</text>
<text x="155.3" y="120.1">3</text>
<text x="164.3" y="125.4">X</text>
<text x="168.2" y="120.1">6</text>
<text x="168.2" y="125.3">X</text>
<text x="18.8" y="126.7">10</text>
<text x="22.9" y="126.7">11 12</text>
<text x="30.7" y="126.7">13</text>
<text x="34.8" y="126.7">14</text>
<text x="38.9" y="126.7">15</text>
<text x="42.9" y="126.7">16</text>
<text x="47" y="126.7">17</text>
<text x="51.1" y="126.7">18</text>
<text x="73.3" y="129.2">8</text>
<text x="77.1" y="129.2">9</text>
<text x="80.9" y="129.1">X</text>
<text x="84.5" y="129.2">X</text>
<text x="87.6" y="129.2">12 13 14</text>
<text x="117.6" y="126.6">6</text>
<text x="121.7" y="126.6">7</text>
<text x="125.7" y="126.6">8</text>
<text x="129.8" y="126.6">9</text>
<text x="133.3" y="126.6">10</text>
<text x="22.4" y="146.5">F16</text>
<text x="28.4" y="146.5">DARK GRAY</text>
<text x="53.3" y="146.5">I 3</text>
<text x="58.6" y="146.5">GRAY</text>
<text x="89.2" y="146.5">I 4</text>
<text x="94.6" y="146.5">BLACK</text>
<text x="124.8" y="146.5">I 5</text>
<text x="130" y="146.5">BLACK</text>
<text x="157.2" y="146.5">I 6</text>
<text x="162.6" y="146.5">BLACK</text>
<text x="183.1" y="144.4">I 7, I 8</text>
<text x="183.1" y="146.6">I 9, I10</text>
<text x="194.1" y="146.5">GRAY</text>
<text x="27.7" y="155.4">2</text>
<text x="184.4" y="155.9">1</text>
<text x="187.5" y="155.9">2</text>
<text x="24.9" y="158.7">X 6</text>
<text x="50.6" y="159.2">1</text>
<text x="53.8" y="159.2">2</text>
<text x="57" y="159.2">3</text>
<text x="81.8" y="159.4">1</text>
<text x="85.9" y="159.4">2</text>
<text x="89.9" y="159.4">3</text>
<text x="94" y="159.4">4</text>
<text x="98" y="159.4">5</text>
<text x="124.5" y="156.1">1</text>
<text x="129.5" y="156.1">2</text>
<text x="155.8" y="160">1</text>
<text x="159.7" y="160">2</text>
<text x="33.8" y="175.9">I12</text>
<text x="83.1" y="175.9">J 2</text>
<text x="126.7" y="175.9">J 6</text>
<text x="163.2" y="175.9">N 1</text>
<text x="168.9" y="175.9">GRAY</text>
<text x="79.6" y="182.2">B</text>
<text x="83.8" y="182.2">B</text>
<text x="88.1" y="182.2">C</text>
<text x="92.4" y="182.2">C</text>
<text x="96.6" y="182.2">C</text>
<text x="26.2" y="191.4">X</text>
<text x="31.9" y="191.4">7</text>
<text x="37.3" y="191.4">X</text>
<text x="42.9" y="191.4">9</text>
<text x="47.8" y="191.4">10</text>
<text x="48.4" y="186.7">4</text>
<text x="79.6" y="187.8">B</text>
<text x="83.8" y="187.8">B</text>
<text x="88.1" y="187.8">C</text>
<text x="92.3" y="187.8">C</text>
<text x="96.6" y="187.8">C</text>
<text x="119.6" y="186.9">A</text>
<text x="119.6" y="191.3">A</text>
<text x="124.9" y="191.3">A</text>
<text x="130.2" y="191.3">A</text>
<text x="135.5" y="186.9">A</text>
<text x="135.5" y="191.3">A</text>
<text x="161.1" y="187.6">1</text>
<text x="167" y="187.6">2</text>
<text x="74" y="193.5">(HINT : SEE PAGE 7)</text>
<text x="117.7" y="199.5">(HINT : SEE PAGE 7)</text>
<text x="20.7" y="207.2">O 3</text>
<text x="26.5" y="207.2">DARK GRAY</text>
<text x="47.1" y="207.2">O 4</text>
<text x="52.9" y="207.2">DARK GRAY</text>
<text x="71" y="207.2">S10</text>
<text x="76.5" y="207.2">A</text>
<text x="80.3" y="207.2">BLACK</text>
<text x="96.9" y="207.2">S10</text>
<text x="102.4" y="207.2">B</text>
<text x="130.4" y="207.2">T 1</text>
<text x="136.1" y="207.2">BLACK</text>
<text x="160" y="207.2">V 1</text>
<text x="165.7" y="207.2">BLUE</text>
<text x="189.7" y="207.2">V 3</text>
<text x="195.4" y="207.2">BLACK</text>
<text x="21.8" y="218.6">1</text>
<text x="46.1" y="217.2">1</text>
<text x="50.1" y="217.2">2</text>
<text x="76.6" y="217.7">1</text>
<text x="76.6" y="221.5">3</text>
<text x="102.5" y="217.5">1</text>
<text x="102.5" y="222">2</text>
<text x="126.9" y="218.6">1</text>
<text x="131.2" y="218.6">2</text>
<text x="135.6" y="218.6">3</text>
<text x="159.8" y="217.3">1 2</text>
<text x="186.8" y="222.2">1</text>
<text x="190.8" y="222.2">2</text>
<text x="194.7" y="222.2">3</text>
</g>
</svg>
